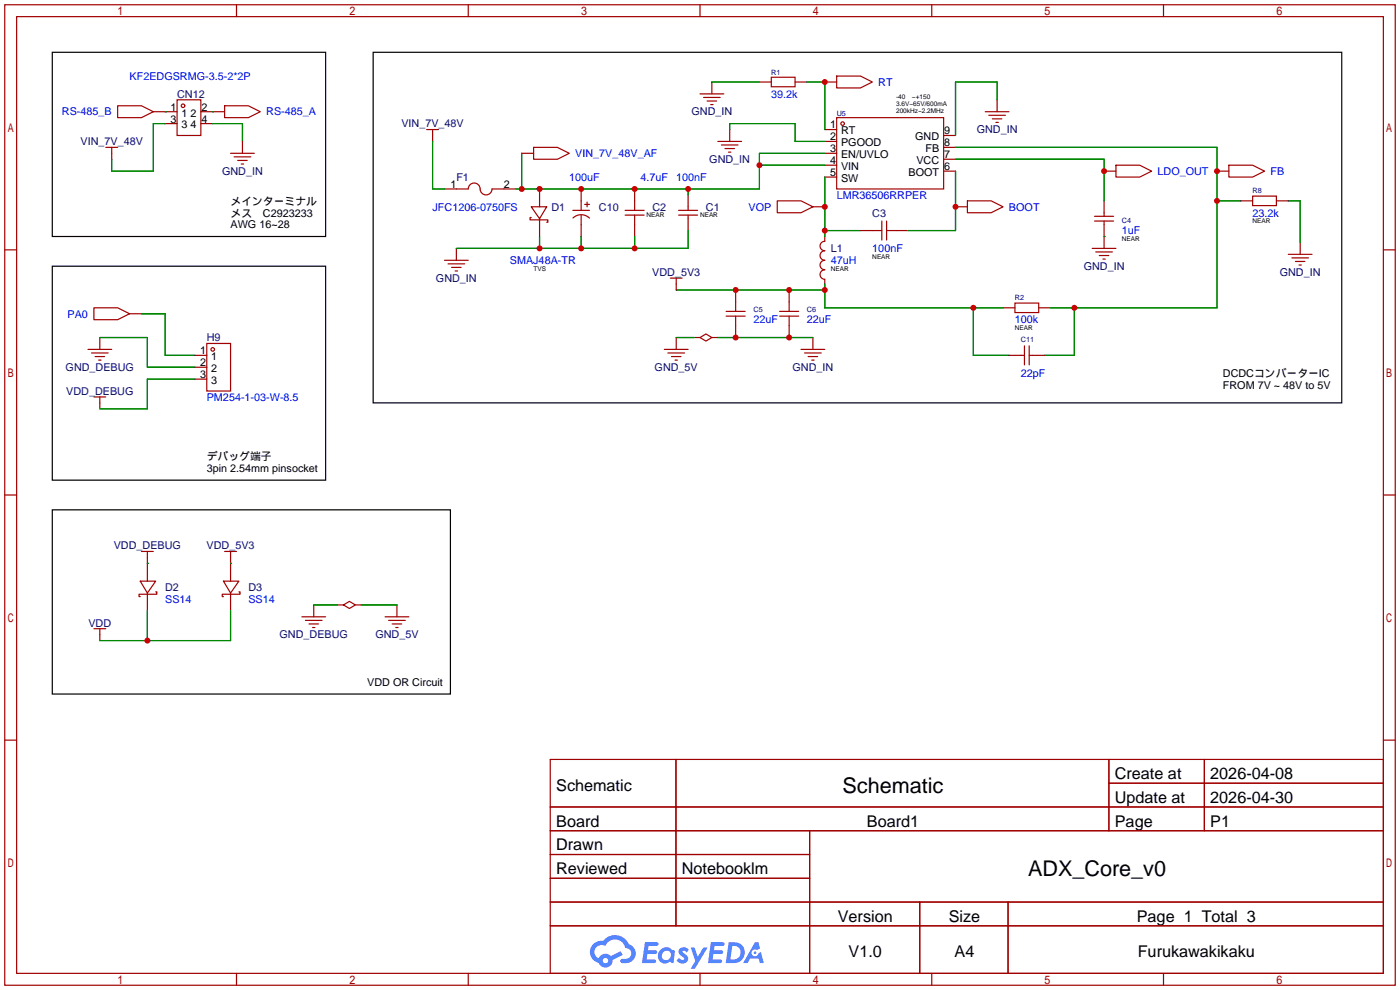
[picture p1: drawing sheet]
<svg xmlns="http://www.w3.org/2000/svg" width="299mm" height="212mm" viewBox="0 0 299 212" stroke-linecap="round" stroke-linejoin="round" font-family="sans-serif">
<g fill="none" stroke="#a10000" stroke-width=".25">
<path d="M1 1h297.2v209.6h-297.2zM3.6 3.6h292.1v204.4h-292.1zM50.5 1v2.6M100.1 1v2.6M149.6 1v2.6M199.1 1v2.6M248.7 1v2.6M1 53.4h2.6M295.7 53.4h2.5M1 105.8h2.6M295.7 105.8h2.5M1 158.2h2.6"/>
<path d="M295.7 158.2h2.5M117.6 162.3h178.1v45.7h-178.1zM117.6 172.5h178.1M117.6 177.5h178.1M144.5 162.3v35.6M173 177.5v30.5M237 162.3v15.2M237 167.4h58.7M257.4 162.3v15.2M117.6 182.6h55.4M117.6 192.8h178.1M117.6 187.7h55.4"/>
<path d="M117.6 197.9h178.1M196.6 192.8v15.2M215.4 192.8v15.2M50.5 208v2.6M100.1 208v2.6M149.6 208v2.6M199.1 208v2.6M248.7 208v2.6"/>
</g>
<g fill="#5487ff">
<path d="M145.3 202.7a1.3 1.3 0 0 1 1.9 .3l-.4 .6a.54 .54 0 0 0-.9-.2l.1 .2a1.34 1.34 0 0 1 .9 1.8 1.47 1.47 0 0 1-2.3-.1l.5-.6 .8 .5a.31 .31 0 0 0 .4-.3 .31 .31 0 0 0-.3-.4 1.12 1.12 0 0 1-.7-1.8z"/>
<path d="M147.6 202.5h.9l.6 2 1.2-2h.9l-2.7 4.6h-.9l1-1.7z"/>
<path d="M137.8 201.4h1.7a1.31 1.31 0 0 1 1.2 .2 .4 .4 0 0 1-.3 .5l-1.8 .1-.1 .9h1.6a.4 .4 0 0 1 .4 .4 .4 .4 0 0 1-.5 .4h-1.6l-.2 1.2h1.4a.46 .46 0 0 1 .5 0 .46 .46 0 0 1 .1 .5l-.4 .2h-2.6z"/>
<path d="M151.9 201.4h1.7a1.32 1.32 0 0 1 1.2 .2 .39 .39 0 0 1-.3 .5l-1.8 .1-.1 .9h1.6a.4 .4 0 0 1 .4 .4 .4 .4 0 0 1-.4 .4h-1.7l-.2 1.2h1.4a.46 .46 0 0 1 .5 0 .46 .46 0 0 1 .1 .5l-.4 .2h-2.6z"/>
<path d="M161.3 201.4h.8l.3 1.3-.6 .4a.75 .75 0 0 0-1.1 .3 .75 .75 0 0 0 .5 1 .75 .75 0 0 0 .9-.7l.5-.2 .6 2.3h-.8l-.3-.9h-1.8l-.5 .9h-1z"/>
<path d="M155.7 201.4l-.6 4.4h1.5a2.27 2.27 0 0 0 2.6-2.2 2.27 2.27 0 0 0-2.7-2.2zM156.5 202.1a1.5 1.5 0 0 1 1.8 1.6 1.5 1.5 0 0 1-1.9 1.4h-.3z"/>
<path d="M141.2 203a1.6 1.6 0 0 0-.3 2.3 1.6 1.6 0 0 0 2.3 .2l.7 .3 .3-2.4-.1-.3-.5-.1a1.58 1.58 0 0 0-2.4 0zM141.8 203.5a.98 .98 0 0 1 1.6 .4 .98 .98 0 0 1-1.1 1.3 .94 .94 0 0 1-.9-.7 .94 .94 0 0 1 .4-1z"/>
<path d="M126.8 201.8a2.37 2.37 0 0 0 1.1 4 1.54 1.54 0 0 0 1.8 1 1.54 1.54 0 0 0 1.2-1.6l2.2-1.1-.5-.8-2 1a1.57 1.57 0 0 0-2.7 .5 1.5 1.5 0 0 1-.7-2.1 1.5 1.5 0 0 1 2.2-.5 2.23 2.23 0 0 1 2.3-1.4 2.23 2.23 0 0 1 2 1.8 1.16 1.16 0 0 1 1.2 1.1 1.16 1.16 0 0 1-1.1 1.2h-.7a.47 .47 0 0 0-.5 .4 .47 .47 0 0 0 .4 .5 2.17 2.17 0 0 0 2.5-.9 2.17 2.17 0 0 0-.3-2.7l-.8-.4a3.2 3.2 0 0 0-5.5-.7l-1.1 .1zM128.8 205.3a.6 .6 0 0 1 1.2 0 .6 .6 0 0 1-1.2 0z"/>
<circle cx="161.4" cy="203.6" r=".28"/>
</g>
<g fill="none" stroke="#a10000" stroke-width=".25">
<path d="M152.1 17.5v2.6M162.3 17.5h2.5M164.8 16.5h5.1v2h-5.1zM169.9 17.5h2.6M176.3 17.5h2.5M178.8 16.3h5.1l2.5 1.2-2.5 1.3h-5.1zM22.6 31.5h2.5M23.9 31.5v2.5M25.1 22.6h5.1l2.6 1.3-2.6 1.2h-5.1zM32.8 23.9h5M35.3 26.4h2.5M37.8 21.3h5.1v7.7h-5.1z"/>
<path d="M42.9 23.9h5.1M42.9 26.4h2.6M48 22.6h5.1l2.5 1.3-2.5 1.2h-5.1zM49.3 32.8h5.1M50 33.5h3.6M50.8 34.3h2M51.6 35.1h.5M51.8 30.2v2.6M91.2 27.7h2.5M92.5 27.7v2.5M111.5 32.8h2.5M114 31.5h5.1l2.6 1.3-2.6 1.2h-5.1z"/>
<path d="M149.6 20.1h5.1M150.4 20.8h3.5M151.1 21.6h2.1M151.9 22.4h.5M153.4 30.2h5.1M154.2 31h3.5M154.9 31.8h2.1M155.7 32.5h.5M156 27.7v2.5M176.3 27.7h2.5M176.3 30.2h2.5M176.3 32.8h2.5"/>
<path d="M176.3 35.3h2.5M176.3 37.8h2.5M178.8 25.1h22.9v15.3h-22.9zM201.7 36.6h2.5M201.7 34h2.5M201.7 31.5h2.5M201.7 29h2.5M210.6 23.9h5M211.3 24.6h3.6M212.1 25.4h2M212.9 26.2h.5M213.1 21.3v2.6"/>
<path d="M236 36.6h2.5M238.5 35.3h5.1l2.5 1.3-2.5 1.2h-5.1zM260.1 36.6h2.5M262.6 35.3h5.1l2.6 1.3-2.6 1.2h-5.1zM95 40.4h5.1a1.27 1.27 0 0 1 1.2-1.3 1.27 1.27 0 0 1 1.3 1.3 1.27 1.27 0 0 0 1.3 1.3 1.27 1.27 0 0 0 1.3-1.3h5M95 55.6h5.1M95.8 56.4h3.5M96.5 57.2h2.1M97.3 57.9h.5M97.5 53.1v2.5M113.5 46.5h-.2v.5h3.8v.5h-.3M113.5 44.2h3.3l-1.5 2.5z"/>
<path d="M115.3 40.4v3.8M115.3 46.7v3.8M122.4 45h3.6M122.5 46.6a2.54 2.54 0 0 1 3.5 0M124.2 40.4v4.6M124.2 46v4.5M125 43.7h1M125.5 43.2v1M133.6 46h4.1M133.6 45h4.1M135.6 40.4v4.6M135.6 46v4.5"/>
<path d="M143.3 59.4h2.5M144.5 59.4v2.6M145 46h4.1M145 45h4.1M147.1 41.7v3.3M147.1 46v3.3M166.1 42.9h5.1l2.5 1.3-2.5 1.3h-5.1zM173.7 44.2h2.6M176.3 50.5v1.1a1.02 1.02 0 0 0-1 1 1.02 1.02 0 0 0 1 1 1.02 1.02 0 0 0-1 1 1.02 1.02 0 0 0 1 1 1.02 1.02 0 0 0-1 1 1.02 1.02 0 0 0 1 1.1 1.02 1.02 0 0 0-1 1 1.02 1.02 0 0 0 1 1v1M183.9 49.3h4.6M188.5 47.2v4.1M189.5 49.3h4.6"/>
<path d="M189.5 47.2v4.1M204.2 44.2h2.6M206.8 42.9h5l2.6 1.3-2.6 1.3h-5zM233.4 53.1h5.1M233.9 47.2h4.1M233.9 46.2h4.1M234.2 53.8h3.5M234.9 54.6h2.1M235.7 55.4h.5M236 42.9v3.3M236 47.2v5.9M265.2 42.9h2.5"/>
<path d="M267.7 41.9h5.1v2h-5.1zM272.8 42.9h2.5M275.3 54.4h5.1M276.1 55.1h3.6M276.9 55.9h2M277.6 56.6h.5M277.9 51.8v2.6M18.8 74.7h5.1M19.6 75.4h3.5M20.1 65.8h5l2.6 1.3-2.6 1.2h-5zM20.3 76.2h2.1M21.1 77h.5"/>
<path d="M21.3 72.1v2.6M27.7 67.1h2.5M41.7 75.9h2.5M41.7 78.5h2.5M44.2 73.4h5.1v10.2h-5.1zM142 74.7h5.1M142.7 75.4h3.6M143.5 76.2h2M144.3 77h.5M144.5 72.1v2.6M148.3 72.1h1.3M149.6 72.1l1.3-.7 1.2 .7-1.2 .8z"/>
<path d="M152.1 72.1h1.3M155.2 67.6h4.1M155.2 66.5h4.1M157.2 62v4.5M157.2 67.6v4.5M166.6 67.6h4.1M166.6 66.5h4.1M168.7 62v4.5M168.7 67.6v4.5M171.2 74.7h5.1M172 75.4h3.5M172.7 76.2h2.1"/>
<path d="M173.5 77h.5M173.7 72.1v2.6M214.4 65.8h2.5M215.6 75.9h3.3M216.9 64.8h5.1v2h-5.1zM218.9 73.9v4.1M220 73.9v4.1M220 75.9h3.3M222 65.8h2.5M20.1 84.8h2.5M21.3 84.8v2.6M41.7 81h2.5"/>
<path d="M30.2 117.9h2.6M31.5 117.9v6.3M48 117.9h2.5M49.3 117.9v6.3M20.1 134.4h2.5M21.3 134.4v2.5M30 124.2h3.3l-1.8 2.5zM31.5 126.7v3.9M33.3 126.5h.2v.5h-3.8v.5h.3M47.8 124.2h3.3l-1.8 2.5zM49.3 126.7v3.9M51.1 126.5h.2v.5h-3.8v.5h.3"/>
<path d="M64.5 131.8h5.1M65.3 132.6h3.5M66 133.4h2.1M66.8 134.1h.5M67.1 129.3v2.5M72.1 129.3h1.3M73.4 129.3l1.3-.8 1.2 .8-1.2 .7zM75.9 129.3h1.3M82.3 131.8h5.1M83.1 132.6h3.5M83.8 133.4h2.1M84.6 134.1h.5"/>
<path d="M84.8 129.3v2.5"/>
<circle cx="39.1" cy="22.6" r=".38"/>
<circle cx="180.1" cy="26.4" r=".38"/>
<circle cx="45.5" cy="74.7" r=".38"/>
</g>
<g fill="none" stroke="#008700" stroke-width=".25">
<path d="M152.1 17.5h10.2M172.5 17.5h3.8v10.2M35.3 23.9h.1M35.3 26.4h-2.5v10.2h-8.9v-2.6M45.5 23.9h.1M45.5 26.4h6.3v3.8M92.5 30.2v10.2h2.5M111.5 32.8v7.6M156 27.7v-1.3h13.9v3.8h6.4M162.3 35.3h14M176.3 37.8v12.7M176.3 32.8h-14v7.6h-52.1"/>
<path d="M204.2 36.6v12.7h-10.1M204.2 31.5h55.9v34.3h-35.6M204.2 34h31.8v8.9M213.1 21.3v-3.8h-8.9v11.5M115.3 50.5v2.6M124.2 50.5v2.6M135.6 50.5v2.6M147.1 49.3v3.8h-49.6M147.1 40.4v1.3M176.3 49.3h7.6M236 50.5h.1M260.1 42.9h5.1"/>
<path d="M275.3 42.9h2.6v8.9M21.3 72.1h10.2v6.4h10.2M30.2 67.1h5.1v8.8h6.4M144.5 62h31.8M144.5 72.1h3.8M153.4 72.1h20.3M176.3 60.7v5.1h38.1M208 65.8v10.1h7.6M229.6 65.8v10.1h-6.3M41.7 81h-10.2v6.4h-10.2M31.5 120.4h.1M31.5 130.6v6.3"/>
<path d="M49.3 120.4h.1M49.3 130.6v6.3h-28M67.1 129.3h5M77.2 129.3h7.6"/>
</g>
<path d="M11.2 11.2h58.4v39.3h-58.4zM79.8 11.2h207v74.9h-207zM11.2 56.9h58.4v45.7h-58.4zM11.2 109h85.1v39.3h-85.1z" fill="none" stroke="#000" stroke-width=".25"/>
<g fill="#c00">
<circle cx="176.3" cy="17.5" r=".63"/>
<circle cx="135.6" cy="53.1" r=".63"/>
<circle cx="124.2" cy="53.1" r=".63"/>
<circle cx="115.3" cy="53.1" r=".63"/>
<circle cx="176.3" cy="44.2" r=".63"/>
<circle cx="176.3" cy="49.3" r=".63"/>
<circle cx="176.3" cy="62" r=".63"/>
<circle cx="168.7" cy="62" r=".63"/>
<circle cx="157.2" cy="62" r=".63"/>
<circle cx="208" cy="65.8" r=".63"/>
<circle cx="204.2" cy="44.2" r=".63"/>
<circle cx="236" cy="36.6" r=".63"/>
<circle cx="168.7" cy="72.1" r=".63"/>
<circle cx="157.2" cy="72.1" r=".63"/>
<circle cx="260.1" cy="42.9" r=".63"/>
<circle cx="229.6" cy="65.8" r=".63"/>
<circle cx="260.1" cy="36.6" r=".63"/>
<circle cx="162.3" cy="35.3" r=".63"/>
<circle cx="147.1" cy="40.4" r=".63"/>
<circle cx="135.6" cy="40.4" r=".63"/>
<circle cx="124.2" cy="40.4" r=".63"/>
<circle cx="115.3" cy="40.4" r=".63"/>
<circle cx="111.5" cy="40.4" r=".63"/>
<circle cx="31.5" cy="136.9" r=".63"/>
</g>
<g font-size="4.6">
<text x="180.1" y="169.4">Schematic</text>
<text x="219.7" y="187.2">ADX_Core_v0</text>
</g>
<g font-size="3.5">
<text x="238.3" y="166.5">Create at</text>
<text x="258.7" y="166.5">2026-04-08</text>
<text x="118.9" y="169.1">Schematic</text>
<text x="238.3" y="171.6">Update at</text>
<text x="258.7" y="171.6">2026-04-30</text>
<text x="118.9" y="176.7">Board</text>
<text x="185.3" y="176.7">Board1</text>
<text x="238.3" y="176.7">Page</text>
<text x="258.7" y="176.7">P1</text>
<text x="118.9" y="181.8">Drawn</text>
<text x="118.9" y="186.8">Reviewed</text>
<text x="145.7" y="186.8">Notebooklm</text>
<text x="179.1" y="197">Version</text>
<text x="202.8" y="197">Size</text>
<text x="243" y="197">Page 1 Total 3</text>
<text x="181.4" y="204.6">V1.0</text>
<text x="204" y="204.6">A4</text>
<text x="243.2" y="204.6">Furukawakikaku</text>
</g>
<g font-size="2.3" fill="#00f">
<text x="27.7" y="17.1">KF2EDGSRMG-3.5-2*2P</text>
<text x="164.8" y="20.9">39.2k</text>
<text x="187.7" y="18.3">RT</text>
<text x="13.2" y="24.7">RS-485_B</text>
<text x="56.9" y="24.7">RS-485_A</text>
<text x="122.9" y="33.6">VIN_7V_48V_AF</text>
<text x="121.7" y="38.7">100uF</text>
<text x="136.9" y="38.7">4.7uF</text>
<text x="144.5" y="38.7">100nF</text>
<text x="247.4" y="37.4">LDO_OUT</text>
<text x="271.5" y="37.4">FB</text>
<text x="92.5" y="45">JFC1206-0750FS</text>
<text x="160" y="45">VOP</text>
<text x="178.8" y="42.5">LMR36506RRPER</text>
<text x="215.6" y="45">BOOT</text>
<text x="267.7" y="46.3">23.2k</text>
<text x="186.4" y="53.9">100nF</text>
<text x="239.8" y="50.1">1uF</text>
<text x="109" y="56.4">SMAJ48A-TR</text>
<text x="177.5" y="56.4">47uH</text>
<text x="14.4" y="67.9">PA0</text>
<text x="161" y="69.1">22uF</text>
<text x="172.5" y="69.1">22uF</text>
<text x="216.9" y="69.1">100k</text>
<text x="218.2" y="80.6">22pF</text>
<text x="44.2" y="85.6">PM254-1-03-W-8.5</text>
<text x="35.3" y="128.8">SS14</text>
<text x="53.1" y="128.8">SS14</text>
</g>
<g font-size="2.3">
<text x="36.4" y="23.6">1</text>
<text x="43.1" y="23.6">2</text>
<text x="36.4" y="26.2">3</text>
<text x="38.8" y="24.9">1</text>
<text x="38.8" y="27.5">3</text>
<text x="40.7" y="27.5">4</text>
<text x="40.7" y="24.9">2</text>
<text x="43.1" y="26.2">4</text>
<text x="177.4" y="27.5">1</text>
<text x="177.4" y="30">2</text>
<text x="179.8" y="28.7">RT</text>
<text x="195.6" y="30">GND</text>
<text x="201.8" y="28.7">9</text>
<text x="177.4" y="32.5">3</text>
<text x="177.4" y="35.1">4</text>
<text x="179.8" y="31.3">PGOOD</text>
<text x="179.8" y="33.8">EN/UVLO</text>
<text x="195.9" y="35.1">VCC</text>
<text x="197.8" y="32.5">FB</text>
<text x="201.8" y="33.8">7</text>
<text x="201.8" y="31.3">8</text>
<text x="96.3" y="40.2">1</text>
<text x="107.7" y="40.2">2</text>
<text x="177.4" y="37.6">5</text>
<text x="179.8" y="36.3">VIN</text>
<text x="179.8" y="38.9">SW</text>
<text x="194.2" y="37.6">BOOT</text>
<text x="201.8" y="36.3">6</text>
<text x="49.3" y="43.7">メインターミナル</text>
<text x="49.3" y="46.3">メス　C2923233</text>
<text x="49.3" y="48.8">AWG 16~28</text>
<text x="42.8" y="75.7">1</text>
<text x="45.1" y="77">1</text>
<text x="42.8" y="78.3">2</text>
<text x="42.8" y="80.8">3</text>
<text x="45.1" y="79.5">2</text>
<text x="45.1" y="82.1">3</text>
<text x="261.4" y="80.6">DCDCコンバーターIC</text>
<text x="261.4" y="83.1">FROM 7V ~ 48V to 5V</text>
<text x="44.2" y="98.3">デバッグ端子</text>
<text x="44.2" y="100.9">3pin 2.54mm pinsocket</text>
<text x="78.5" y="146.6">VDD OR Circuit</text>
</g>
<g font-size="2.3" fill="#000080">
<text x="37.8" y="20.9">CN12</text>
<text x="85.8" y="27.2">VIN_7V_48V</text>
<text x="147.8" y="24.7">GND_IN</text>
<text x="208.7" y="28.5">GND_IN</text>
<text x="17.2" y="31">VIN_7V_48V</text>
<text x="151.6" y="34.8">GND_IN</text>
<text x="47.5" y="37.4">GND_IN</text>
<text x="97.5" y="38.7">F1</text>
<text x="117.9" y="45">D1</text>
<text x="128" y="45">C10</text>
<text x="139.4" y="45">C2</text>
<text x="150.9" y="45">C1</text>
<text x="186.4" y="46.3">C3</text>
<text x="177.5" y="53.9">L1</text>
<text x="139.4" y="59">VDD_5V3</text>
<text x="231.6" y="57.7">GND_IN</text>
<text x="273.5" y="59">GND_IN</text>
<text x="93.2" y="60.2">GND_IN</text>
<text x="44.2" y="72.9">H9</text>
<text x="14" y="79.3">GND_DEBUG</text>
<text x="139.9" y="79.3">GND_5V</text>
<text x="169.4" y="79.3">GND_IN</text>
<text x="14.1" y="84.4">VDD_DEBUG</text>
<text x="24.3" y="117.4">VDD_DEBUG</text>
<text x="44.1" y="117.4">VDD_5V3</text>
<text x="35.3" y="126.3">D2</text>
<text x="53.1" y="126.3">D3</text>
<text x="18.9" y="133.9">VDD</text>
<text x="59.7" y="136.4">GND_DEBUG</text>
<text x="80.2" y="136.4">GND_5V</text>
</g>
<g font-size="1.6" fill="#000080">
<text x="164.8" y="15.9">R1</text>
<text x="178.8" y="24.8">U5</text>
<text x="267.7" y="41.3">R8</text>
<text x="239.8" y="47.7">C4</text>
<text x="216.9" y="64.2">R2</text>
<text x="161" y="66.7">C5</text>
<text x="172.5" y="66.7">C6</text>
<text x="218.2" y="73.1">C11</text>
</g>
<g font-size="1.4">
<text x="191.5" y="21.1">-40</text>
<text x="191.5" y="22.6">3.6V~65V/600mA</text>
<text x="194.9" y="21.1">~+150</text>
<text x="191.5" y="24.1">200kHz~2.2MHz</text>
<text x="138.2" y="46.5">NEAR</text>
<text x="149.6" y="46.5">NEAR</text>
<text x="267.7" y="47.7">NEAR</text>
<text x="239.8" y="51.5">NEAR</text>
<text x="114" y="57.9">TVS</text>
<text x="177.5" y="57.9">NEAR</text>
<text x="186.4" y="55.3">NEAR</text>
<text x="216.9" y="70.6">NEAR</text>
</g>
</svg>
